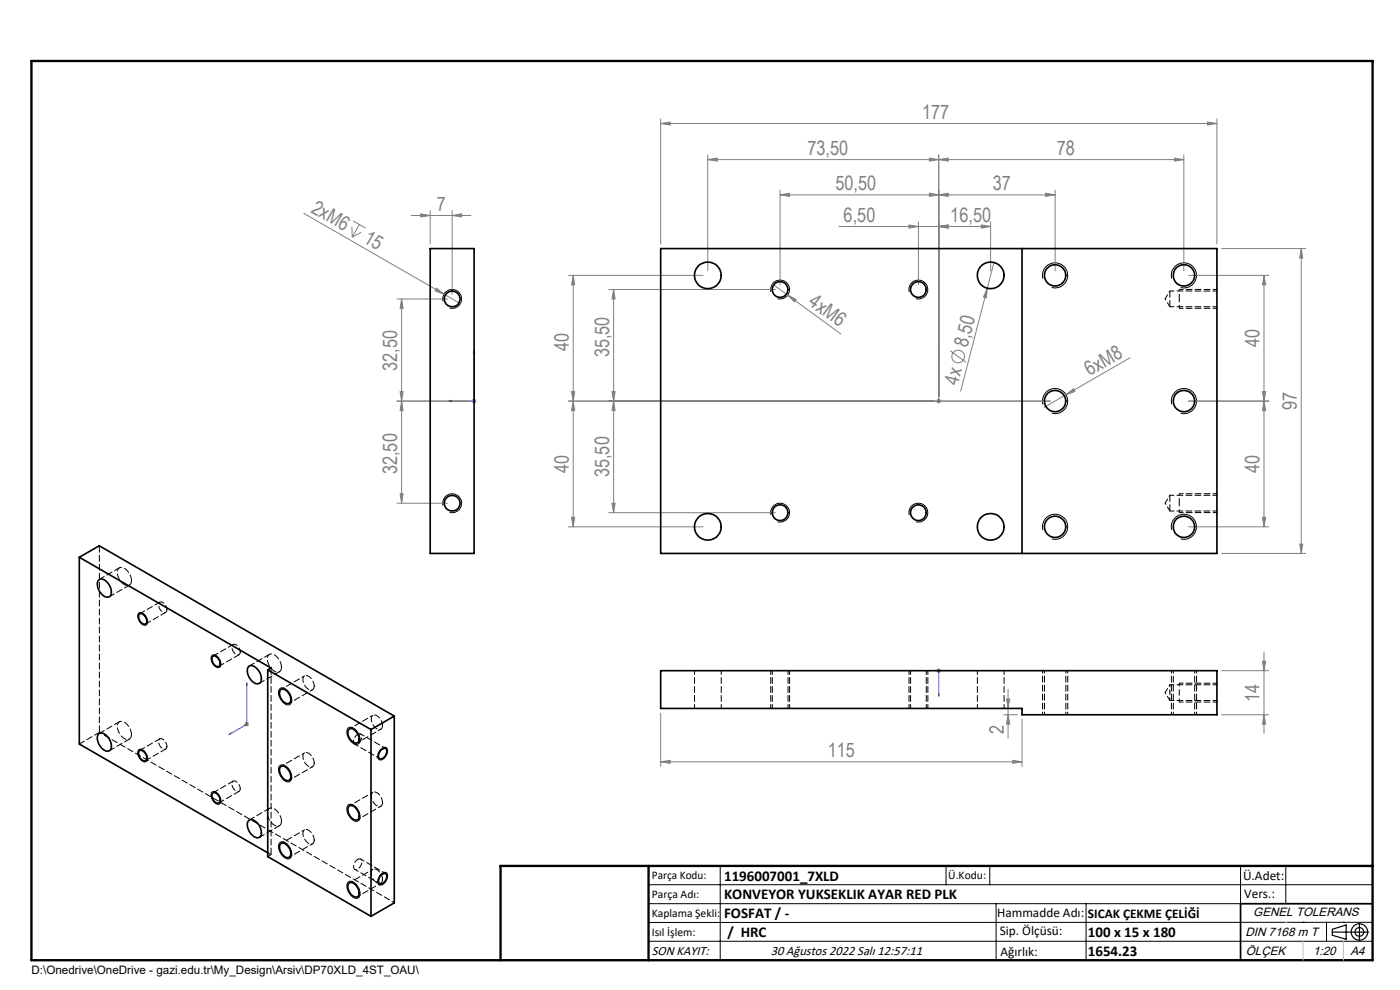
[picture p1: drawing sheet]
<svg xmlns="http://www.w3.org/2000/svg" width="297mm" height="210mm" viewBox="0 0 297 210" stroke-linecap="round" stroke-linejoin="round" font-family="sans-serif">
<g fill="none" stroke="#808080" stroke-width=".21">
<path d="M140.2 26.2l2-.3v.6zM140.2 25.2v26.5M140.2 26.2h118M150.1 33.9l2.1-.4v.7zM150.1 32.8v24.6M150.1 33.9h101M197.2 33.5l1.9 .4-1.9 .3zM199.1 32.8v51.3M199.1 33.9l2.1-.4v.7zM249.2 33.5l1.9 .4-1.9 .3zM251.1 32.8v24.6M256.2 25.9l2 .3-2 .3z"/>
<path d="M258.2 25.2v26.5M64.5 45.3l29.7 17.1M74.6 48.1l.1 2.2M74.9 46.9l2.7 1.5M76.2 47.7l-1.5 2.6M76.6 49.3l-1.9 1M87.2 45.7h12.7M89.3 45.4l2 .3-2 .3zM91.3 44.7v7M95.9 45.7l2-.3v.6zM95.9 44.7v17.7M120.6 58.4h28.6"/>
<path d="M121.6 58.4v53.4M121.6 58.4l.3 2h-.7zM165.5 41.3l2-.3v.7zM165.5 40.3v20.1M165.5 41.3h58.3M178 48h32.1M192.8 47.7l2 .3-2 .4zM194.8 47.1v13.3M197.2 41l1.9 .3-1.9 .4zM199.1 48l2.1-.3v.7zM199.1 41.3l2.1-.3v.7zM208.2 47.7l1.9 .3-1.9 .4z"/>
<path d="M210.1 47.1v10.3M210.9 55.7l-1.5 5.5M221.8 41l2 .3-2 .4zM223.8 40.3v17.1M252.2 58.4h17M259.2 52.7h17.8M268.1 58.4v53.4M268.1 58.4l.4 2h-.7zM276 52.7v64.7M276 52.7l.4 2h-.7zM84.2 63.4h10.7M85.2 63.4v43.3"/>
<path d="M85.2 63.4l.3 2h-.6zM92.6 61.1l1.6 1.3-1.9-.7zM94.2 62.4l3.4 2M129.2 61.4h35.3M130.2 61.4v47.4M130.2 61.4l.3 2h-.7zM163.9 60.2l3.2 2.4M167.1 62.6l1.8 .9-.4 .5zM167.1 62.6l11.3 8.2M201.6 74.4l3.3 2.5M209.4 61.2l-.1 2-.7-.2zM209.4 61.2l-5.6 21.8"/>
<path d="M239.7 75.9l-18.2 10.5M84.2 85.1h15.4M84.9 83.1h.6l-.3 2zM85.2 85.1l.3 2h-.6zM100.1 85.1h1M100.2 84.7l.7 .7M100.6 84.6v1M100.9 84.7l-.7 .7M120.6 85.1h102.2M121.2 83.1h.7l-.3 2zM121.6 85.1l.3 2h-.7zM129.8 83.1h.7l-.3 2z"/>
<path d="M130.2 85.1l.3 2h-.7zM198.8 84.7l.7 .7M199.1 84.6v1M199.5 84.7l-.7 .7M226.1 83.7l1.6-1.2 .3 .5zM252.2 85.1h17M267.8 83.1h.7l-.4 2zM268.1 85.1l.4 2h-.7zM84.2 106.7h10.7M84.9 104.7h.6l-.3 2zM120.6 111.8h28.6M121.2 109.7h.7l-.3 2.1z"/>
<path d="M129.2 108.8h35.3M129.8 106.7h.7l-.3 2.1zM252.2 111.8h17M259.2 117.4h17.8M267.8 109.7h.7l-.4 2.1zM275.7 115.4h.7l-.4 2zM268.1 138.3v17.3M51.9 153.6h.9M52 153.3l.7 .7M52.4 153.1v1M52.7 153.3l-.7 .7M140.2 151.3v11.3"/>
<path d="M198.6 142.3h1.1M198.8 141.9l.7 .7M199.1 141.8v1M199.5 141.9l-.7 .7M212.9 151.6h2.9M213.5 148.3h.7l-.3 2zM213.9 146.3v10.3M213.9 151.6l.3 2h-.7zM216.8 152.6v10M259.2 142.3h10M259.2 151.6h10M267.8 140.3h.7l-.4 2z"/>
<path d="M268.1 151.6l.4 2h-.7zM140.2 161.6l2-.3v.6zM140.2 161.6h76.6M214.8 161.3l2 .3-2 .3z"/>
<circle cx="203.3" cy="75.6" r="1.35"/>
</g>
<g fill="none" stroke="#000" stroke-width=".21">
<path d="M221.3 59.1a2.66 2.66 0 0 1 2.3-3.3 2.66 2.66 0 0 1 2.9 2.9 2.66 2.66 0 0 1-3.4 2.3M248.6 59.1a2.67 2.67 0 0 1 2.3-3.4 2.67 2.67 0 0 1 2.9 2.9 2.67 2.67 0 0 1-3.3 2.4M94 63.9a2 2 0 0 1 1.8-2.5 2 2 0 0 1 2.1 2.2 2 2 0 0 1-2.5 1.8M163.5 61.9a2 2 0 0 1 1.8-2.5 2 2 0 0 1 2.2 2.2 2 2 0 0 1-2.5 1.8M192.9 61.9a2 2 0 0 1 1.8-2.5 2 2 0 0 1 2.1 2.2 2 2 0 0 1-2.5 1.8M221.3 85.8a2.67 2.67 0 0 1 2.3-3.4 2.67 2.67 0 0 1 2.9 2.9 2.67 2.67 0 0 1-3.4 2.4M248.6 85.8a2.68 2.68 0 0 1 2.3-3.4 2.68 2.68 0 0 1 2.9 2.9 2.68 2.68 0 0 1-3.3 2.4M94 107.3a2 2 0 0 1 1.7-2.5 2 2 0 0 1 2.2 2.1 2 2 0 0 1-2.5 1.8M163.5 109.2a2 2 0 0 1 1.8-2.4 2 2 0 0 1 2.2 2.2 2 2 0 0 1-2.5 1.7M192.9 109.2a2 2 0 0 1 1.8-2.4 2 2 0 0 1 2.1 2.2 2 2 0 0 1-2.5 1.7M221.3 112.4a2.67 2.67 0 0 1 2.3-3.3 2.67 2.67 0 0 1 2.9 2.9 2.67 2.67 0 0 1-3.4 2.3M248.6 112.4a2.68 2.68 0 0 1 2.3-3.3 2.68 2.68 0 0 1 2.9 2.9 2.68 2.68 0 0 1-3.3 2.3"/>
<path d="M29.4 130.1a1.29 1.29 0 0 1 1.8 1.1l.1 .3a.76 .76 0 0 1-.3 1.1 .76 .76 0 0 1-1-.3l-.8-1.3zM45.1 139a1.83 1.83 0 0 1 1.6 2.4 1.29 1.29 0 0 1-1.8-1l-.1-.4a.9 .9 0 0 1 .3-1zM29.4 159.1a1.29 1.29 0 0 1 1.8 1.1l.1 .3a.75 .75 0 0 1-.3 1.1 .75 .75 0 0 1-1-.3l-.5-.6-.3-.7zM59.4 146.1a1.72 1.72 0 0 1 2.2 1.3l.2 .4a1.12 1.12 0 0 1-.8 1.7 2.84 2.84 0 0 1-1.8-3.2zM73.8 154.4a1.32 1.32 0 0 1 1.8 .6 2.13 2.13 0 0 1 .4 2.8 1.96 1.96 0 0 1-2.2-1.6l-.2-1.2zM80.6 159.1l.3-.3a.75 .75 0 0 1 1-.2 .75 .75 0 0 1 .3 1 1.61 1.61 0 0 1-1.8 1.5 1.42 1.42 0 0 1 .2-2zM44.9 168.1a1.29 1.29 0 0 1 1.8 1.1l.1 .3a.75 .75 0 0 1-.2 1.1 .75 .75 0 0 1-1.1-.3l-.7-1.3zM59.4 178.7a1.45 1.45 0 0 1 2 1 1.62 1.62 0 0 1-.1 2.5 2.64 2.64 0 0 1-2.1-3.2zM59.4 162.4a1.72 1.72 0 0 1 2.2 1.3l.2 .4a1.12 1.12 0 0 1-.8 1.8 2.84 2.84 0 0 1-1.8-3.2zM73.8 170.8a1.35 1.35 0 0 1 1.8 .5 2.17 2.17 0 0 1 .4 2.8 1.49 1.49 0 0 1-1.8-.8l-.6-1.2v-.8zM73.8 187.1a1.35 1.35 0 0 1 1.8 .5 2.17 2.17 0 0 1 .4 2.9 1.49 1.49 0 0 1-1.8-.9l-.6-1.2v-.7zM80.6 185.6l.3-.2a.75 .75 0 0 1 1-.3 .75 .75 0 0 1 .3 1 1.68 1.68 0 0 1-1.8 1.6 1.47 1.47 0 0 1 .2-2.1z"/>
<path d="M137.6 187.7h153.6M137.6 191.7h153.6M137.6 199.7h153.6M152.8 183.7v20M200.7 183.7v4M210 183.7v4M211.3 191.7v12M230.4 191.7v12M263.2 183.7v20M272.8 183.7v8M276.4 195.6h.1M281.4 195.6v4.1"/>
<path d="M285 195.6h.1M291.2 195.6l-153.6 .1"/>
</g>
<path d="M250.2 62.9v-1.5M250.2 106.2v-1.5" fill="none" stroke="#000" stroke-width=".21" stroke-dasharray="1.3 .6" stroke-dashoffset=".7" stroke-linecap="butt"/>
<path d="M250.2 65.4v-2M250.2 108.7v-2M250.2 148.9v-4" fill="none" stroke="#000" stroke-width=".21" stroke-dasharray="1.3 .6" stroke-dashoffset=".6" stroke-linecap="butt"/>
<g fill="none" stroke="#000" stroke-width=".25">
<path d="M282.6 197.7h7.8M282.6 197.1l3-.9v3l-3-.8zM288.4 195.8v3.8M106.2 203.7h185"/>
<circle cx="288.4" cy="197.7" r="1.74"/>
<circle cx="288.4" cy="197.7" r=".93"/>
</g>
<g fill="none" stroke="#00f" stroke-width=".21">
<path d="M100.6 74.3v10.8h-5.4M100.6 74.3l.1 .6h-.2zM199.1 74.3v.6v-.6M199.1 74.3v10.8M95.2 85.1l.5-.2v.3zM199.1 84.9v.3zM199.1 85.1h.1M48.5 155.8l.4-.3v.2zM52.4 144.8v8.8l-3.9 2.2M52.4 144.8l.1 .4-.2 .1zM199.1 147.7v-.6v.6M199.1 142.1v.3z"/>
<path d="M199.1 142.3h.1M199.1 142.3v5.4"/>
</g>
<path d="M250.2 65.4h8M258.2 61.4h-8M250.2 108.7h8M258.2 104.7h-8M163.5 142.3v8M167.5 150.3v-8M192.8 142.3v8M196.8 150.3v-8M250.2 148.9h8M258.2 144.9h-8" fill="none" stroke="#000" stroke-width=".21" stroke-dasharray="1.3 .6" stroke-dashoffset=".4"/>
<path d="M250.2 63.4v-.5M250.2 106.7v-.5M250.2 148.9h.1" fill="none" stroke="#000" stroke-width=".21" stroke-dasharray="1.3 .6"/>
<path d="M221.2 142.3v9.3M226.5 151.6v-9.3M248.5 142.3v9.3M253.8 151.6v-9.3" fill="none" stroke="#000" stroke-width=".21" stroke-dasharray="1.3 .6" stroke-dashoffset=".7"/>
<path d="M291.2 191.7h-28v12" fill="none" stroke="#000" stroke-width=".35"/>
<path d="M6.7 12.9h284.5v190.8h-284.5zM137.6 183.7v20M291.2 183.7h-185v20" fill="none" stroke="#000" stroke-width=".5"/>
<path d="M276.4 199.7v4M285 199.7v4" fill="none" stroke="#c0c0c0" stroke-width=".21"/>
<path d="M272.8 195.6h.1" fill="none" stroke="#c0c0c0" stroke-width=".25"/>
<g fill="#00f">
<path d="M199.1 84.9v.3zM199.1 74.3v.6z"/>
<path d="M199.1 147.1v.6zM199.1 142.1v.3z"/>
<path d="M48.5 155.8l.4-.1v-.2zM52.4 144.8l-.1 .5 .2-.1zM95.2 85.1l.5 .1v-.3zM100.6 74.3l-.1 .6h.2z"/>
</g>
<g fill="#808080">
<path d="M92.6 61.1l1.6 1.3-1.9-.7z"/>
<path d="M226.1 83.7l1.6-1.2 .3 .5z"/>
<path d="M209.4 61.2l-.1 2-.7-.2z"/>
<path d="M167.1 62.6l1.8 .9-.4 .5z"/>
<path d="M256.2 25.9l2 .3-2 .3zM140.2 26.2l2-.3v.6zM199.1 48l2.1-.3v.7zM192.8 47.7l2 .3-2 .4zM197.2 41l1.9 .3-1.9 .4zM165.5 41.3l2-.3v.7zM197.2 33.5l1.9 .4-1.9 .3zM150.1 33.9l2.1-.4v.7zM214.8 161.3l2 .3-2 .3zM140.2 161.6l2-.3v.6zM95.9 45.7l2-.3v.6zM89.3 45.4l2 .3-2 .3z"/>
<path d="M199.1 48l2.1-.3v.7zM208.2 47.7l1.9 .3-1.9 .4zM199.1 41.3l2.1-.3v.7zM221.8 41l2 .3-2 .4zM199.1 33.9l2.1-.4v.7zM249.2 33.5l1.9 .4-1.9 .3z"/>
<path d="M129.8 83.1h.7l-.3 2zM130.2 61.4l.3 2h-.7zM121.2 83.1h.7l-.3 2zM121.6 58.4l.3 2h-.7zM267.8 83.1h.7l-.4 2zM268.1 58.4l.4 2h-.7zM268.1 151.6l.4 2h-.7zM267.8 140.3h.7l-.4 2zM213.9 151.6l.3 2h-.7zM213.5 148.3h.7l-.3 2zM84.9 83.1h.6l-.3 2zM85.2 63.4l.3 2h-.6z"/>
<path d="M275.7 115.4h.7l-.4 2zM276 52.7l.4 2h-.7z"/>
<path d="M268.1 85.1l.4 2h-.7zM267.8 109.7h.7l-.4 2.1zM130.2 85.1l.3 2h-.7zM129.8 106.7h.7l-.3 2.1zM121.6 85.1l.3 2h-.7zM121.2 109.7h.7l-.3 2.1zM85.2 85.1l.3 2h-.6zM84.9 104.7h.6l-.3 2z"/>
</g>
<g fill="none" stroke="#000" stroke-width=".35">
<path d="M91.3 52.7h9.3v64.7h-9.3zM140.2 52.7h118v64.7h-118zM216.8 52.7v64.7M16.8 118.2l4.3-2.4 62.5 36.1M16.8 118.2l40.7 23.5-.7 .4M16.8 118.2v39.6l40 23.1M21 123a1.36 1.36 0 0 1 1.8 .6 2.38 2.38 0 0 1 .5 2.9 1.36 1.36 0 0 1-1.8-.6 2.38 2.38 0 0 1-.5-2.9zM29.5 130.3a.89 .89 0 0 1 1.3 .5l.3 .7a.67 .67 0 0 1-.3 .9 .67 .67 0 0 1-.9-.4l-.5-.9zM45.1 139.3a1.32 1.32 0 0 1 1.6 1.5 .64 .64 0 0 1-.5 .7 .64 .64 0 0 1-.8-.5l-.4-1zM21 155.6a1.89 1.89 0 0 1 2.3 1.4l.3 .9a1.05 1.05 0 0 1-.4 1.3 1.05 1.05 0 0 1-1.4-.3 2.68 2.68 0 0 1-.8-3.3zM29.5 159.3a1.32 1.32 0 0 1 1.7 1.5 .57 .57 0 0 1-.4 .6 .57 .57 0 0 1-.7-.2l-.4-.5-.3-.6zM52.8 141.3a1.89 1.89 0 0 1 2.3 1.4l.3 .9a1.05 1.05 0 0 1-.4 1.4 1.05 1.05 0 0 1-1.4-.4 2.68 2.68 0 0 1-.8-3.3z"/>
<path d="M56.8 142.1l21.9 12.7M56.8 142.1v39.6l21.9 12.7M59.5 146.3a1.19 1.19 0 0 1 1.6 .6l.6 1.2a.83 .83 0 0 1-.3 1.1 .83 .83 0 0 1-1.1-.3 2.12 2.12 0 0 1-.8-2.6zM74 154.7a1.58 1.58 0 0 1 2.1 1.3l.1 .4a.84 .84 0 0 1-.3 1.1 .84 .84 0 0 1-1.1-.2 2.15 2.15 0 0 1-.8-2.6zM78.7 154.8v39.6M80.7 159.3l.2-.3a.66 .66 0 0 1 1-.2 .66 .66 0 0 1 .1 1l-.6 .9a.66 .66 0 0 1-.9 .2 .66 .66 0 0 1-.1-1zM83.6 151.9v39.6l-4.9 2.9M83.6 151.9l-4.9 2.9M140.2 142.3h118v9.3h-41.4v-1.3h-76.6zM45.1 168.3a1.21 1.21 0 0 1 1.6 1.2 .67 .67 0 0 1-.4 .9 .67 .67 0 0 1-.9-.4l-.4-1zM52.8 174a1.89 1.89 0 0 1 2.3 1.4l.3 .8a1.04 1.04 0 0 1-.4 1.4 1.04 1.04 0 0 1-1.4-.3 2.62 2.62 0 0 1-.8-3.3zM59.5 179a1.19 1.19 0 0 1 1.6 .6 1.43 1.43 0 0 1 0 2.3 2.15 2.15 0 0 1-1.6-2.9z"/>
<path d="M59.5 162.7a1.19 1.19 0 0 1 1.6 .6l.6 1.1a.83 .83 0 0 1-.3 1.1 .83 .83 0 0 1-1.1-.2 2.15 2.15 0 0 1-.8-2.6zM74 171a1.31 1.31 0 0 1 1.8 1l.4 .7a.83 .83 0 0 1-.3 1.2 .83 .83 0 0 1-1.1-.3 2.12 2.12 0 0 1-.8-2.6zM74 187.4a1.31 1.31 0 0 1 1.8 .9l.4 .8a.83 .83 0 0 1-.3 1.1 .83 .83 0 0 1-1.1-.2 2.12 2.12 0 0 1-.8-2.6zM80.9 185.6a.67 .67 0 0 1 1-.2 .67 .67 0 0 1 .1 1l-.6 .8a.67 .67 0 0 1-1 .2 .67 .67 0 0 1 0-1z"/>
<circle cx="150.2" cy="58.4" r="2.84"/>
<circle cx="210.2" cy="58.4" r="2.84"/>
<circle cx="223.8" cy="58.4" r="2.27"/>
<circle cx="251.2" cy="58.4" r="2.28"/>
<circle cx="95.9" cy="63.4" r="1.66"/>
<circle cx="165.5" cy="61.4" r="1.67"/>
<circle cx="194.8" cy="61.4" r="1.67"/>
<circle cx="223.8" cy="85.1" r="2.26"/>
<circle cx="251.2" cy="85.1" r="2.27"/>
<circle cx="95.9" cy="106.8" r="1.67"/>
<circle cx="150.2" cy="111.8" r="2.85"/>
<circle cx="165.5" cy="108.8" r="1.67"/>
<circle cx="194.8" cy="108.8" r="1.67"/>
<circle cx="210.2" cy="111.7" r="2.85"/>
<circle cx="223.8" cy="111.7" r="2.26"/>
<circle cx="251.2" cy="111.8" r="2.27"/>
</g>
<path d="M248.2 61.7v3.4M21.1 115.8v39.6M248.2 105.1v3.3M57.5 181.3v-39.6" fill="none" stroke="#000" stroke-width=".21" stroke-dasharray="1.3 .6" stroke-dashoffset="-.1"/>
<g fill="none" stroke="#000" stroke-width=".21" stroke-dasharray="1.3 .6" stroke-dashoffset=".4">
<path d="M248.2 65.1h10M258.2 61.7h-10M248.2 108.4h10M258.2 105.1h-10M35.4 129.3a1.55 1.55 0 0 0-1.5-1.6 1.42 1.42 0 0 0 .7 2.2 .52 .52 0 0 0 .6 0 .52 .52 0 0 0 .2-.6M51 138.3a1.55 1.55 0 0 0-1.5-1.6 1.42 1.42 0 0 0 .7 2.2 .52 .52 0 0 0 .6-.1 .52 .52 0 0 0 .2-.5M35.4 158.3a1.55 1.55 0 0 0-1.5-1.6 1.42 1.42 0 0 0 .7 2.2 .52 .52 0 0 0 .6-.1 .52 .52 0 0 0 .2-.5M75.3 157.9l5.3 3M75.9 155.8a1.55 1.55 0 0 0-.7 2 1.43 1.43 0 0 0 1.6-1.7 .52 .52 0 0 0-.4-.4 .52 .52 0 0 0-.5 .1M81.8 158.8l-5.3-3.1M147.3 142.3v8M153 150.3v-8"/>
<path d="M163.8 142.3v8M167.2 150.3v-8M193.2 142.3v8M196.5 150.3v-8M207.3 142.3v8M213 150.3v-8M248.2 148.6h10M258.2 145.3h-10M51 167.3a1.55 1.55 0 0 0-1.5-1.6 1.42 1.42 0 0 0 .7 2.2 .52 .52 0 0 0 .6-.1 .52 .52 0 0 0 .2-.5M56.8 180.9l.7 .4M57.5 181.3l-.7 .4M75.3 184.4l5.3 3.1"/>
<path d="M75.9 182.3a1.55 1.55 0 0 0-.7 2.1 1.43 1.43 0 0 0 1.6-1.7 .52 .52 0 0 0-.4-.5 .52 .52 0 0 0-.5 .1M81.8 185.3l-5.3-3.1"/>
</g>
<path d="M247.2 63.4l1 1.7M248.2 61.7l-1 1.7M247.2 106.7l1 1.7M248.2 105.1l-1 1.6M247.2 146.9l1 1.7M248.2 145.3l-1 1.6" fill="none" stroke="#000" stroke-width=".21" stroke-dasharray="1.3 .6" stroke-dashoffset="1"/>
<path d="M248.2 146.9v1.7M248.2 145.3v1.6" fill="none" stroke="#000" stroke-width=".21" stroke-dasharray="1.3 .6" stroke-dashoffset=".8"/>
<path d="M21.1 155.4l62.6 36.1M221.6 142.3v9.3M226.1 151.6v-9.3M248.9 142.3v9.3M253.4 151.6v-9.3" fill="none" stroke="#000" stroke-width=".21" stroke-dasharray="1.3 .6" stroke-dashoffset=".7"/>
<path d="M66.7 145.5a2.18 2.18 0 0 0-2-2.2 1.67 1.67 0 0 0 .2 2.5l.3 .3a.79 .79 0 0 0 1 .3 .79 .79 0 0 0 .5-.9M81.2 153.9a2.18 2.18 0 0 0-2-2.2 1.67 1.67 0 0 0 .2 2.5l.3 .2a.79 .79 0 0 0 1 .3 .79 .79 0 0 0 .5-.8M66.7 161.9a2.18 2.18 0 0 0-2-2.2 1.67 1.67 0 0 0 .2 2.4l.3 .3a.79 .79 0 0 0 1 .3 .79 .79 0 0 0 .5-.8M66.7 178.2a2.18 2.18 0 0 0-2-2.2 1.67 1.67 0 0 0 .2 2.5l.3 .2a.79 .79 0 0 0 1 .3 .79 .79 0 0 0 .5-.8M81.2 170.2a2.18 2.18 0 0 0-2-2.2 1.67 1.67 0 0 0 .2 2.5l.3 .3a.79 .79 0 0 0 1 .3 .79 .79 0 0 0 .5-.9M81.2 186.6a2.18 2.18 0 0 0-2-2.2 1.67 1.67 0 0 0 .2 2.4l.3 .3a.79 .79 0 0 0 1 .3 .79 .79 0 0 0 .5-.8" fill="none" stroke="#000" stroke-width=".21" stroke-dasharray="1.3 .6" stroke-dashoffset=".2"/>
<path d="M27.9 123.2a3 3 0 0 0-2.2-2.9 1.04 1.04 0 0 0-.8 1.5 2.64 2.64 0 0 0 2.4 2.4 .99 .99 0 0 0 .6-1M27.9 155.8a3 3 0 0 0-2.2-2.8 1.04 1.04 0 0 0-.8 1.5 2.64 2.64 0 0 0 2.4 2.3 .99 .99 0 0 0 .6-1M59.7 141.5a3 3 0 0 0-2.1-2.8 1.04 1.04 0 0 0-.9 1.5 2.64 2.64 0 0 0 2.4 2.4 .99 .99 0 0 0 .6-1.1M59.7 174.2a3 3 0 0 0-2.1-2.8 1.04 1.04 0 0 0-.9 1.5 2.64 2.64 0 0 0 2.4 2.3 .99 .99 0 0 0 .6-1" fill="none" stroke="#000" stroke-width=".21" stroke-dasharray="1.3 .6"/>
<g fill="none" stroke="#000" stroke-width=".21" stroke-dasharray="1.3 .6" stroke-dashoffset=".1">
<path d="M23.2 126.6l4.3-2.5M25.3 120.4l-4.2 2.5M30.9 132.3l4.2-2.4M33.9 127.7l-4.2 2.5M49.5 136.7l-4.3 2.5M57.1 138.8l-4.2 2.5M16.8 157.8l4.3-2.4M23.2 159.2l4.3-2.4M25.3 153.1l-4.2 2.5M33.9 156.7l-4.2 2.5M46.5 141.3l4.2-2.4M55 144.9l4.3-2.4"/>
<path d="M30.9 161.3l4.2-2.4M46.5 170.3l4.2-2.4M49.5 165.7l-4.3 2.4M55 177.6l4.3-2.4M57.1 171.5l-4.2 2.4"/>
</g>
<path d="M61.4 149.2l4.9-2.9M64.6 143.4l-4.9 2.8M64.6 159.7l-4.9 2.9M75.9 157.5l4.9-2.8M79.1 151.7l-4.9 2.9M61.4 165.5l4.9-2.9M64.6 176l-4.9 2.9M75.9 173.9l4.9-2.9M79.1 168.1l-4.9 2.8M61.4 181.8l4.9-2.8M75.9 190.2l4.9-2.9M79.1 184.4l-4.9 2.9" fill="none" stroke="#000" stroke-width=".21" stroke-dasharray="1.3 .6" stroke-dashoffset=".6"/>
<g font-size="4.2" fill="#808080">
<text x="195.6" y="25.2">177</text>
<text x="171.3" y="32.9">73,50</text>
<text x="224.2" y="32.9">78</text>
<text x="177.2" y="40.4">50,50</text>
<text x="210.6" y="40.4">37</text>
<text x="65.8" y="44.9" transform="rotate(30 65.8 44.9)">2xM6</text>
<text x="92.6" y="44.7">7</text>
<text x="179" y="47.1">6,50</text>
<text x="201.6" y="47.1">16,50</text>
<text x="76.9" y="51.3" transform="rotate(30 76.9 51.3)">15</text>
<text x="171.3" y="64.5" transform="rotate(36 171.3 64.5)">4xM6</text>
<text x="120.7" y="74.4" transform="rotate(-90 120.7 74.4)">40</text>
<text x="129.2" y="75.8" transform="rotate(-90 129.2 75.8)">35,50</text>
<text x="205.2" y="73.8" transform="rotate(-76 205.2 73.8)">8,50</text>
<text x="267.2" y="73.7" transform="rotate(-90 267.2 73.7)">40</text>
<text x="84.3" y="78.7" transform="rotate(-90 84.3 78.7)">32,50</text>
<text x="203.2" y="81.8" transform="rotate(-76 203.2 81.8)">4x</text>
<text x="231.1" y="79.8" transform="rotate(-30 231.1 79.8)">6xM8</text>
<text x="275.1" y="87" transform="rotate(-90 275.1 87)">97</text>
<text x="84.3" y="100.6" transform="rotate(-90 84.3 100.6)">32,50</text>
<text x="120.7" y="100.3" transform="rotate(-90 120.7 100.3)">40</text>
<text x="129.2" y="101.2" transform="rotate(-90 129.2 101.2)">35,50</text>
<text x="267.2" y="100.3" transform="rotate(-90 267.2 100.3)">40</text>
<text x="267.2" y="148.8" transform="rotate(-90 267.2 148.8)">14</text>
<text x="212.9" y="155.6" transform="rotate(-90 212.9 155.6)">2</text>
<text x="175.6" y="160.6">115</text>
</g>
<g font-size="3.2">
<text x="153.6" y="190.8">KONVEYOR YUKSEKLIK AYAR RED PLK</text>
<text x="153.6" y="186.8">1196007001_7XLD</text>
<text x="153.6" y="194.8">FOSFAT / -</text>
<text x="154.3" y="198.8">/ HRC</text>
<text x="230.8" y="198.7">100 x 15 x 180</text>
<text x="230.8" y="202.8">1654.23</text>
</g>
<g font-size="2.8">
<text x="263.7" y="186.7">Ü.Adet:</text>
<text x="263.9" y="190.5">Vers.:</text>
<text x="211.5" y="194.5">Hammadde Adı:</text>
<text x="230.8" y="194.7">SICAK ÇEKME ÇELİĞİ</text>
<text x="138.3" y="202.6">SON KAYIT:</text>
<text x="163.5" y="202.6">30 Ağustos 2022 Salı 12:57:11</text>
<text x="212.1" y="198.4">Sip. Ölçüsü:</text>
<text x="212.2" y="202.7">Ağırlık:</text>
</g>
<g font-size="2.6">
<text x="265.9" y="194.4">GENEL TOLERANS</text>
<text x="264.2" y="198.5">DIN 7168 m T</text>
<text x="264.3" y="202.6">ÖLÇEK</text>
<text x="278.5" y="202.6">1:20</text>
<text x="286.5" y="202.6">A4</text>
</g>
<g font-size="2.5">
<text x="138.3" y="186.4">Parça Kodu:</text>
<text x="138.3" y="190.5">Parça Adı:</text>
<text x="201.2" y="186.5">Ü.Kodu:</text>
<text x="138.3" y="194.5">Kaplama Şekli:</text>
<text x="138.3" y="198.6">Isıl İşlem:</text>
<text x="6.7" y="206.7">D:\Onedrive\OneDrive - gazi.edu.tr\My_Design\Arsiv\DP70XLD_4ST_OAU\</text>
</g>
</svg>
